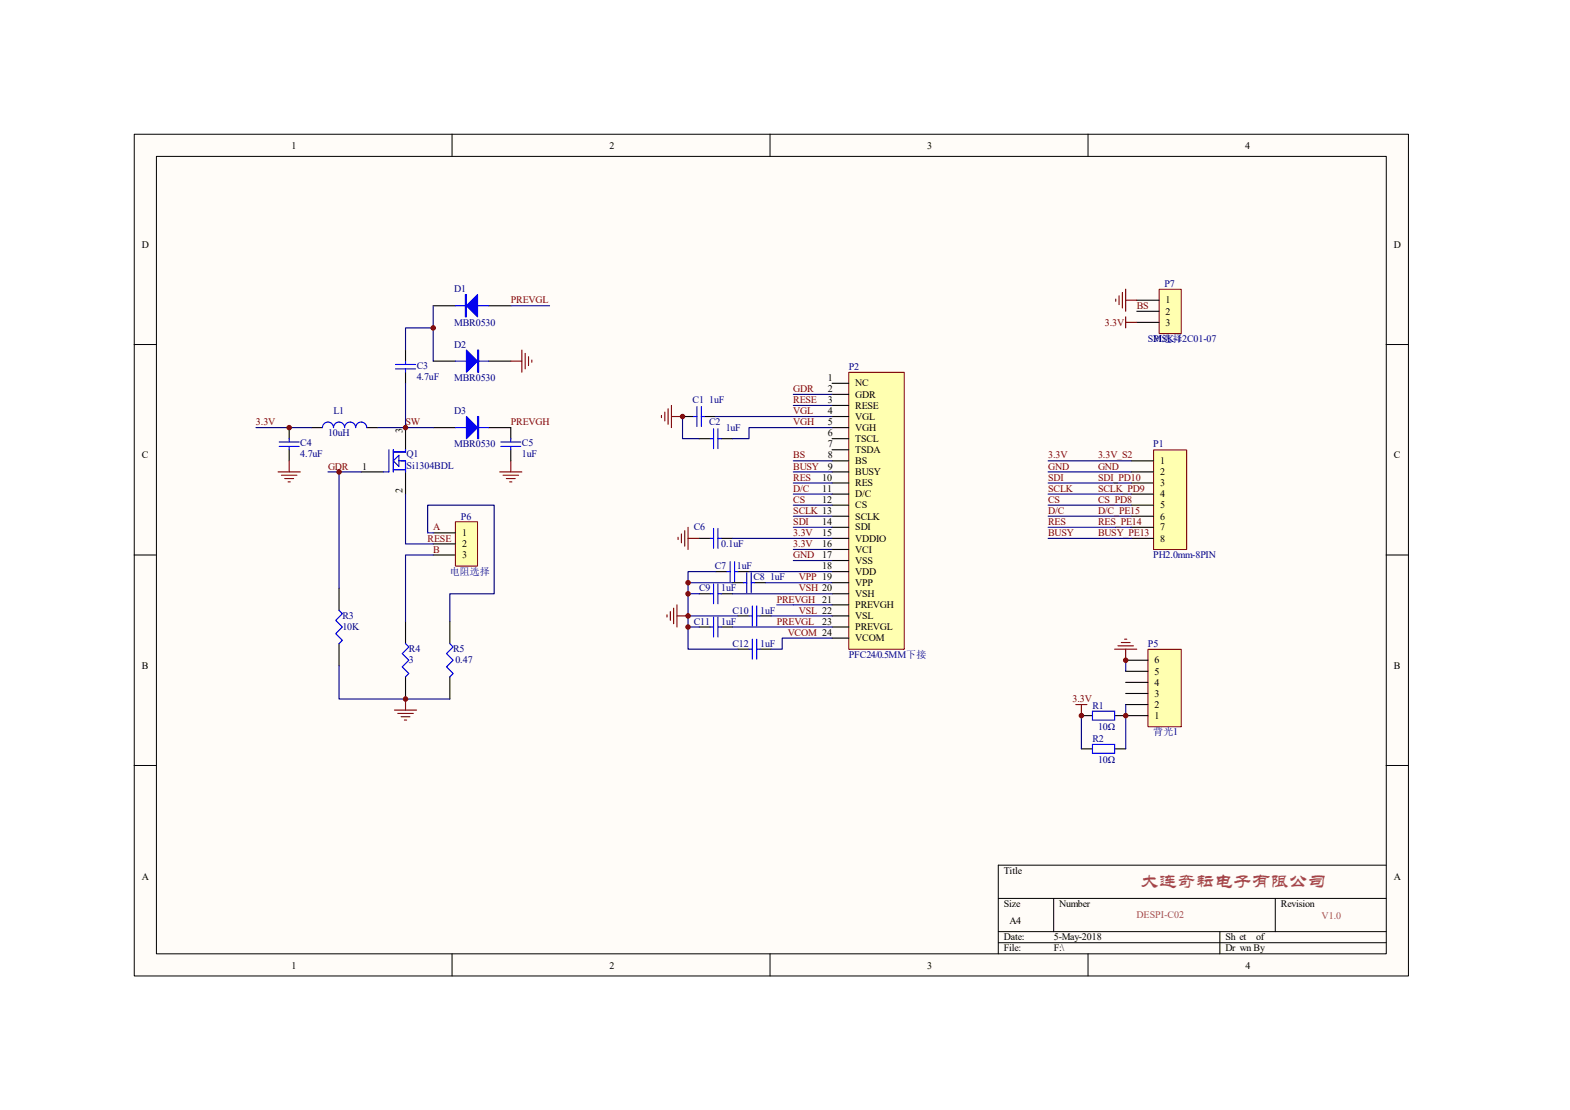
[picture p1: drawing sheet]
<svg xmlns="http://www.w3.org/2000/svg" width="297mm" height="210mm" viewBox="0 0 297 210" stroke-linecap="round" stroke-linejoin="round" font-family="sans-serif">
<path d="M25.4 25.4h241v159.3h-241z" fill="#fffcf8"/>
<g fill="none" stroke="#000" stroke-width=".19">
<path d="M25.4 25.4h241v159.3h-241zM29.6 29.6h232.7v150.9h-232.7zM85.5 25.4v4.2M145.7 25.4v4.2M205.8 25.4v4.2M25.4 65.2h4.2M262.2 65.2h4.2M25.4 105h4.2M262.2 105h4.2M25.4 144.8h4.2M262.2 144.8h4.2M188.9 170h73.3"/>
<path d="M188.9 176.3h73.3M188.9 178.4h73.3M199.3 170v6.3M230.8 176.3v4.2M241.3 170v6.3M262.2 163.7h-73.3v16.8M85.5 180.5v4.2M145.7 180.5v4.2M205.8 180.5v4.2"/>
</g>
<g fill="none" stroke="#000" stroke-width=".21">
<path d="M76.7 66.2v2.1M76.7 70.4v2.1M129.1 78.8h2.1M133.3 78.8h2.1M54.7 80.9v2.1M54.7 85.1v2.1M96.6 80.9v2.1M96.6 85.1v2.1M132.3 83h2.1M136.5 83h2M132.3 112.3h2.1M132.3 118.6h2.1"/>
<path d="M132.3 101.9h2.1M136.5 112.3h2M136.5 118.6h2M136.5 101.9h2M138.5 110.2h2.1M139.6 116.5h2.1M142.7 110.2h2.1M143.8 116.5h2.1M139.6 122.8h2.1M143.8 122.8h2.1"/>
</g>
<g fill="none" stroke="#00f" stroke-width=".21">
<path d="M74.8 69h3.8M74.8 69.8h3.8M76.7 68.3v.7M76.7 69.8v.6M131.2 78.8h.6M131.8 76.9v3.8M132.7 78.8h.6M132.7 76.9v3.8M52.8 83.6h3.8M52.8 84.5h3.8M54.7 83v.6M54.7 84.5v.6"/>
<path d="M94.7 83.6h3.8M94.7 84.5h3.8M96.6 83v.6M96.6 84.5v.6M134.4 83h.6M135 81.1v3.8M135 100v3.8M135.8 83h.7M135.8 81.1v3.8M135.8 100v3.8M134.4 112.3h.6M134.4 118.6h.6"/>
<path d="M134.4 101.9h.6M135 110.5v3.7M135 116.7v3.8M135.8 110.5v3.7M135.8 116.7v3.8M135.8 112.3h.7M135.8 118.6h.7M135.8 101.9h.7M140.6 110.2h.7M141.3 108.4v3.7M141.7 116.5h.6M142.1 110.2h.6"/>
<path d="M142.1 108.4v3.7M142.3 114.6v3.8M143.2 116.5h.6M143.2 114.6v3.8M141.7 122.8h.6M142.3 120.9v3.8M143.2 120.9v3.8M143.2 122.8h.6"/>
</g>
<path d="M125.1 78.6v.4M125.8 78v1.6M126.4 77.3v3M127 76.7v4.2M127 78.8h2.1" fill="none" stroke="#800000" stroke-width=".21"/>
<path d="M160.6 70.5h10.5v52.4h-10.5z" fill="#ffffb0"/>
<path d="M160.6 70.4h10.5v52.5h-10.5z" fill="none" stroke="#800000" stroke-width=".19"/>
<g fill="none" stroke="#000" stroke-width=".21">
<path d="M82 57.8h4.1M92.4 57.8h4.2M82 68.3h4.1M92.4 68.3h4.2M157.4 78.8h3.2M157.4 76.7h3.2M157.4 74.6h3.2M157.4 72.5h3.2M58.9 80.9h2.1M68.3 89.3h4.2M69.4 80.9h2.1M76.7 80.9v4.2"/>
<path d="M76.7 89.3v4.2M82 80.9h4.1M92.4 80.9h4.2M157.4 99.8h3.2M157.4 97.7h3.2M157.4 95.6h3.2M157.4 93.5h3.2M157.4 91.4h3.2M157.4 89.3h3.2M157.4 87.2h3.2M157.4 85.1h3.2M157.4 83h3.2"/>
<path d="M157.4 80.9h3.2M64.1 111.3v4.2M76.7 117.6v4.2M135.4 108.2h2.1M139.6 108.2h2.1M157.4 118.6h3.2M157.4 116.5h3.2M157.4 114.4h3.2M157.4 112.3h3.2M157.4 110.2h3.2M157.4 108.2h3.2M157.4 106.1h3.2"/>
<path d="M157.4 104h3.2M157.4 101.9h3.2M64.1 121.8v4.2M76.7 128.1v4.2M157.4 120.7h3.2"/>
</g>
<g fill="none" stroke="#000080" stroke-width=".21">
<path d="M82 57.8v10.5M96.6 57.8h7.4M76.7 72.5v8.4M82 62h-5.3v4.2M129.1 78.8v4.2h3.2M135.4 78.8h22M150.1 74.6h7.3M150.1 76.7h7.3M48.4 80.9h10.5M62 89.3h6.3M71.5 80.9h10.5M157.4 80.9h-15.7v2.1h-3.2"/>
<path d="M130.2 116.5h9.4M130.2 110.2h8.3M135.4 108.2h-5.2v14.6h9.4M138.5 101.9h18.9M138.5 112.3h18.9M138.5 118.6h18.9M141.7 108.2h15.7M144.8 110.2h12.6M145.9 116.5h11.5M150.1 104h7.3M150.1 106.1h7.3M150.1 114.4h7.3"/>
<path d="M157.4 120.7h-9.4v2.1h-2.1"/>
</g>
<g fill="none" stroke="#800000" stroke-width=".21">
<path d="M96.6 68.3h2.1M98.7 66.2v4.2M99.4 66.9v2.9M100 67.5v1.7M100.6 68.1v.4M52.6 89.3h4.2M53.2 89.9h3M53.9 90.5h1.6M54.5 91.2h.4M54.7 87.2v2.1M94.5 89.3h4.2M95.2 89.9h2.9"/>
<path d="M95.8 90.5h1.7M96.4 91.2h.4M96.6 87.2v2.1M130.2 99.8v4.2M126.2 116.3v.4M126.8 115.7v1.7M127.4 115.1v2.9M128.1 114.4v4.2M128.1 116.5h2.1M128.3 101.7v.4M128.9 101v1.7M129.5 100.4v2.9"/>
<path d="M130.2 101.9h2.1M74.6 134.4h4.2M75.3 135h2.9M75.9 135.6h1.7M76.5 136.2h.4M76.7 132.3v2.1"/>
</g>
<g fill="none" stroke="#00f" stroke-width=".21">
<path d="M86.1 57.8h6.3M86.1 68.3h6.3M61 80.9a1.05 1.05 0 0 1 1-1 1.05 1.05 0 0 1 1.1 1 1.05 1.05 0 0 1 1-1 1.05 1.05 0 0 1 1.1 1 1.05 1.05 0 0 1 1-1 1.05 1.05 0 0 1 1.1 1 1.05 1.05 0 0 1 1-1 1.05 1.05 0 0 1 1.1 1M73.6 85.1v4.2h-1.1M74.4 85.1v4.2M74.4 88.9h2.3M74.4 87.2l1.1-1.1v2.1zM75.5 87.2h1.2v2.1M76.7 85.1v.4h-2.3M86.1 80.9h6.3M64.1 115.5l.7 .6-1.3 1.3 1.3 1.2-1.3 1.3 1.3 1.2-.7 .7M137.5 108.2h.6"/>
<path d="M138.1 106.3v3.7M139 108.2h.6M139 106.3v3.7M76.7 121.8l.6 .6-1.2 1.3 1.2 1.2-1.2 1.3 1.2 1.2-.6 .7"/>
</g>
<g fill="#00f" stroke="#00f" stroke-width=".21">
<path d="M88.2 78.8l2.1 2.1-2.1 2.1z"/>
<path d="M88.2 66.2l2.1 2.1-2.1 2.1z"/>
<path d="M90.3 55.8v4.1l-2.1-2.1z"/>
<path d="M90.3 78.8h.3v4.2h-.3z" fill-rule="evenodd"/>
<path d="M90.3 66.2h.3v4.2h-.3z" fill-rule="evenodd"/>
<path d="M88 55.8h.2v4.1h-.2z" fill-rule="evenodd"/>
</g>
<path d="M86.2 98.8h4.1v8.3h-4.1z" fill="#ffffb0"/>
<path d="M86.1 98.7h4.2v8.4h-4.2z" fill="none" stroke="#800000" stroke-width=".19"/>
<path d="M82 100.8h4.1M82 102.9h4.1M82 105h4.1M85.1 117.6v4.2M85.1 128.1v4.2" fill="none" stroke="#000" stroke-width=".21"/>
<path d="M64.1 89.3v22M76.7 93.5v9.4h5.3M150.1 89.3h7.3M150.1 91.4h7.3M150.1 93.5h7.3M150.1 95.6h7.3M150.1 97.7h7.3M150.1 99.8h7.3M80.9 100.8v-5.2h12.6v16.7h-8.4v5.3M82 105h-5.3v12.6M64.1 126v6.3h21" fill="none" stroke="#000080" stroke-width=".21"/>
<path d="M85.1 121.8l.6 .6-1.2 1.3 1.2 1.2-1.2 1.3 1.2 1.2-.6 .7" fill="none" stroke="#00f" stroke-width=".21"/>
<path d="M217.2 122.9h6.3v14.6h-6.3z" fill="#ffffb0"/>
<path d="M217.2 122.9h6.3v14.6h-6.3z" fill="none" stroke="#800000" stroke-width=".19"/>
<path d="M204.6 135.4h2.1M210.9 135.4h6.3M213 133.3h4.2M213 131.2h4.2M213 129.1h4.2M213 127h4.2M213 124.9h4.2" fill="none" stroke="#000" stroke-width=".21"/>
<path d="M150.1 87.2h7.3M213 124.9v2.1" fill="none" stroke="#000080" stroke-width=".21"/>
<path d="M203.5 133.3h2.1M204.6 133.3v2.1M210.9 122.8h4.2M211.5 122.2h2.9M212.1 121.6h1.7M212.7 120.9h.5M213 122.8v2.1" fill="none" stroke="#800000" stroke-width=".21"/>
<path d="M206.7 134.6h4.2v1.6h-4.2z" fill="none" stroke="#00f" stroke-width=".21"/>
<path d="M219.3 54.8h4.2v8.3h-4.2z" fill="#ffffb0"/>
<path d="M219.3 54.7h4.2v8.4h-4.2z" fill="none" stroke="#800000" stroke-width=".19"/>
<path d="M215.1 56.8h4.1M215.1 58.9h4.1M215.1 61h4.1M204.6 141.7h2.1M210.9 141.7h2.1" fill="none" stroke="#000" stroke-width=".21"/>
<path d="M206.7 140.9h4.2v1.6h-4.2z" fill="none" stroke="#00f" stroke-width=".21"/>
<path d="M204.6 135.4v6.3M213 133.3v8.4" fill="none" stroke="#000080" stroke-width=".21"/>
<path d="M211.1 56.6v.4M211.7 56v1.6M212.3 55.3v3M213 54.7v4.2M213 59.9v2.1M213 56.8h2.1M213 61h2.1" fill="none" stroke="#800000" stroke-width=".21"/>
<path d="M218.3 85.2h6.2v18.8h-6.2z" fill="#ffffb0"/>
<path d="M218.2 85.1h6.3v18.9h-6.3z" fill="none" stroke="#800000" stroke-width=".19"/>
<path d="M214 87.2h4.2M214 89.3h4.2M214 91.4h4.2M214 93.5h4.2M214 95.6h4.2M214 97.7h4.2M214 99.8h4.2M214 101.9h4.2" fill="none" stroke="#000" stroke-width=".21"/>
<path d="M198.3 87.2h15.7M198.3 89.3h15.7M198.3 91.4h15.7M198.3 93.5h15.7M198.3 95.6h15.7M198.3 97.7h15.7M198.3 99.8h15.7M198.3 101.9h15.7" fill="none" stroke="#000080" stroke-width=".21"/>
<path d="M80.9 100.8h1.1M130.2 118.6h2.1M130.2 112.3h2.1M146.9 114.4h3.2" fill="none" stroke="#00f" stroke-width=".21"/>
<g fill="#800000" stroke="#800000" stroke-width=".19">
<circle cx="130.2" cy="118.6" r=".42"/>
<circle cx="130.2" cy="112.3" r=".42"/>
<circle cx="129.1" cy="78.8" r=".42"/>
<circle cx="54.7" cy="80.9" r=".42"/>
<circle cx="130.2" cy="116.5" r=".42"/>
<circle cx="76.7" cy="80.9" r=".42"/>
<circle cx="76.7" cy="132.3" r=".42"/>
<circle cx="82" cy="62" r=".42"/>
<circle cx="130.2" cy="110.2" r=".42"/>
<circle cx="64.1" cy="89.3" r=".42"/>
<circle cx="213" cy="135.4" r=".42"/>
<circle cx="213" cy="124.9" r=".42"/>
<circle cx="204.6" cy="135.4" r=".42"/>
</g>
<text font-size="3.5" fill="#aa4055" x="215.7" y="167.8">大连奇耘电子有限公司</text>
<g font-size="1.9">
<text x="55.1" y="28.3">1</text>
<text x="115.3" y="28.3">2</text>
<text x="175.4" y="28.3">3</text>
<text x="235.6" y="28.3">4</text>
<text x="26.8" y="46.9">D</text>
<text x="263.7" y="46.9">D</text>
<text x="220.5" y="57.4">1</text>
<text x="220.5" y="59.5">2</text>
<text x="220.5" y="61.6">3</text>
<text x="156.6" y="76.3">3</text>
<text x="156.6" y="74.2">2</text>
<text x="156.6" y="72.1">1</text>
<text x="161.8" y="77.3">RESE</text>
<text x="161.8" y="75.2">GDR</text>
<text x="161.8" y="73.1">NC</text>
<text x="76.2" y="82" transform="rotate(-90 76.2 82)">3</text>
<text x="156.6" y="82.5">6</text>
<text x="156.6" y="80.5">5</text>
<text x="156.6" y="78.4">4</text>
<text x="161.8" y="83.6">TSCL</text>
<text x="161.8" y="81.5">VGH</text>
<text x="161.8" y="79.4">VGL</text>
<text x="26.8" y="86.7">C</text>
<text x="68.5" y="88.9">1</text>
<text x="156.6" y="88.9">9</text>
<text x="156.6" y="86.7">8</text>
<text x="156.6" y="84.7">7</text>
<text x="161.8" y="89.9">BUSY</text>
<text x="161.8" y="87.8">BS</text>
<text x="161.8" y="85.7">TSDA</text>
<text x="219.5" y="87.8">1</text>
<text x="219.5" y="89.9">2</text>
<text x="263.7" y="86.7">C</text>
<text x="76.2" y="93.3" transform="rotate(-90 76.2 93.3)">2</text>
<text x="155.5" y="95.1">12</text>
<text x="155.5" y="93">11</text>
<text x="155.5" y="90.9">10</text>
<text x="161.8" y="94.1">D/C</text>
<text x="161.8" y="92">RES</text>
<text x="219.5" y="92">3</text>
<text x="219.5" y="94.1">4</text>
<text x="87.4" y="101.4">1</text>
<text x="155.5" y="101.4">15</text>
<text x="155.5" y="99.3">14</text>
<text x="161.8" y="100.4">SDI</text>
<text x="161.8" y="98.3">SCLK</text>
<text x="161.8" y="96.2">CS</text>
<text x="219.5" y="96.2">5</text>
<text x="219.5" y="98.3">6</text>
<text x="219.5" y="100.4">7</text>
<text x="87.4" y="103.5">2</text>
<text x="87.4" y="105.6">3</text>
<text x="155.5" y="107.7">18</text>
<text x="155.5" y="105.6">17</text>
<text x="155.5" y="103.5">16</text>
<text x="161.8" y="106.7">VSS</text>
<text x="161.8" y="104.6">VCI</text>
<text x="161.8" y="102.5">VDDIO</text>
<text x="219.5" y="102.5">8</text>
<text x="161.8" y="112.9">VSH</text>
<text x="161.8" y="110.9">VPP</text>
<text x="161.8" y="108.8">VDD</text>
<text x="155.5" y="118.2">23</text>
<text x="161.8" y="119.3">PREVGL</text>
<text x="161.8" y="117.1">VSL</text>
<text x="161.8" y="115.1">PREVGH</text>
<text x="161.8" y="121.3">VCOM</text>
<text x="218.4" y="125.5">6</text>
<text x="26.8" y="126.6">B</text>
<text x="218.4" y="131.8">3</text>
<text x="218.4" y="129.7">4</text>
<text x="218.4" y="127.6">5</text>
<text x="263.7" y="126.6">B</text>
<text x="218.4" y="136">1</text>
<text x="218.4" y="133.9">2</text>
<text x="26.8" y="166.4">A</text>
<text x="189.9" y="165.4">Title</text>
<text x="263.7" y="166.4">A</text>
<text x="189.9" y="171.6">Size</text>
<text x="200.4" y="171.6">Number</text>
<text x="242.3" y="171.6">Revision</text>
<text x="189.9" y="177.9">Date:</text>
<text x="191" y="174.8">A4</text>
<text x="199.4" y="177.9">5-May-2018</text>
<text x="231.8" y="177.9">Sh et</text>
<text x="237.6" y="177.9">of</text>
<text x="55.1" y="183.4">1</text>
<text x="115.3" y="183.4">2</text>
<text x="175.4" y="183.4">3</text>
<text x="189.9" y="180">File:</text>
<text x="199.4" y="180">F:\</text>
<text x="231.8" y="180">Dr wn By</text>
<text x="235.6" y="183.4">4</text>
</g>
<g font-size="1.9" fill="#000080">
<text x="85.9" y="55.3">D1</text>
<text x="220.3" y="54.3">P7</text>
<text x="85.9" y="65.8">D2</text>
<text x="85.9" y="61.6">MBR0530</text>
<text x="217.2" y="64.7">SPI选择</text>
<text x="218.2" y="64.7">MSK-12C01-07</text>
<text x="78.8" y="69.8">C3</text>
<text x="78.8" y="71.9">4.7uF</text>
<text x="160.6" y="70">P2</text>
<text x="85.9" y="72.1">MBR0530</text>
<text x="131" y="76.3">C1 1uF</text>
<text x="62.1" y="82.5">10uH</text>
<text x="63.1" y="78.4">L1</text>
<text x="85.9" y="78.4">D3</text>
<text x="134.2" y="80.5">C2</text>
<text x="137.3" y="81.5">1uF</text>
<text x="56.8" y="84.5">C4</text>
<text x="56.8" y="86.5">4.7uF</text>
<text x="76.9" y="86.5">Q1</text>
<text x="76.9" y="88.6">Si1304BDL</text>
<text x="85.9" y="84.7">MBR0530</text>
<text x="98.7" y="84.5">C5</text>
<text x="98.7" y="86.5">1uF</text>
<text x="218.2" y="84.7">P1</text>
<text x="87.2" y="98.3">P6</text>
<text x="131.2" y="100.4">C6</text>
<text x="135.2" y="107.7">C7</text>
<text x="136.4" y="103.5">0.1uF</text>
<text x="139.4" y="107.7">1uF</text>
<text x="218.2" y="105.6">PH2.0mm-8PIN</text>
<text x="85.1" y="108.8">电阻选择</text>
<text x="132.2" y="111.9">C9</text>
<text x="136.4" y="111.9">1uF</text>
<text x="142.5" y="109.8">C8 1uF</text>
<text x="64.8" y="117.1">R3</text>
<text x="64.8" y="119.3">10K</text>
<text x="131.2" y="118.2">C11</text>
<text x="136.4" y="118.2">1uF</text>
<text x="138.6" y="116.1">C10</text>
<text x="143.8" y="116.1">1uF</text>
<text x="77.3" y="123.4">R4</text>
<text x="77.3" y="125.5">3</text>
<text x="85.7" y="123.4">R5</text>
<text x="86.1" y="125.5">0.47</text>
<text x="138.6" y="122.4">C12</text>
<text x="143.8" y="122.4">1uF</text>
<text x="160.6" y="124.5">PFC24/0.5MM下接</text>
<text x="217.2" y="122.4">P5</text>
<text x="206.7" y="134.1">R1</text>
<text x="206.7" y="140.4">R2</text>
<text x="207.7" y="138.1">10Ω</text>
<text x="218.2" y="139.1">背光1</text>
<text x="207.7" y="144.4">10Ω</text>
</g>
<g font-size="1.9" fill="#800000">
<text x="96.6" y="57.4">PREVGL</text>
<text x="215.1" y="58.5">BS</text>
<text x="209" y="61.6">3.3V</text>
<text x="150.1" y="74.2">GDR</text>
<text x="150.1" y="76.3">RESE</text>
<text x="48.4" y="80.5">3.3V</text>
<text x="76.7" y="80.5">SW</text>
<text x="96.6" y="80.5">PREVGH</text>
<text x="150.1" y="78.4">VGL</text>
<text x="150.1" y="80.5">VGH</text>
<text x="62.1" y="88.9">GDR</text>
<text x="150.1" y="88.9">BUSY</text>
<text x="150.1" y="86.7">BS</text>
<text x="198.3" y="86.7">3.3V</text>
<text x="198.3" y="88.9">GND</text>
<text x="207.7" y="86.7">3.3V_S2</text>
<text x="207.7" y="88.9">GND</text>
<text x="150.1" y="90.9">RES</text>
<text x="150.1" y="93">D/C</text>
<text x="150.1" y="95.1">CS</text>
<text x="198.3" y="90.9">SDI</text>
<text x="198.3" y="93">SCLK</text>
<text x="198.3" y="95.1">CS</text>
<text x="207.7" y="90.9">SDI_PD10</text>
<text x="207.7" y="93">SCLK_PD9</text>
<text x="207.7" y="95.1">CS_PD8</text>
<text x="82" y="100.4">A</text>
<text x="150.1" y="97.2">SCLK 13</text>
<text x="150.1" y="99.3">SDI</text>
<text x="150.1" y="101.4">3.3V</text>
<text x="198.3" y="97.2">D/C</text>
<text x="198.3" y="99.3">RES</text>
<text x="198.3" y="101.4">BUSY</text>
<text x="207.7" y="97.2">D/C_PE15</text>
<text x="207.7" y="99.3">RES_PE14</text>
<text x="207.7" y="101.4">BUSY_PE13</text>
<text x="80.9" y="102.5">RESE</text>
<text x="82" y="104.6">B</text>
<text x="150.1" y="103.5">3.3V</text>
<text x="150.1" y="105.6">GND</text>
<text x="151.1" y="109.8">VPP 19</text>
<text x="151.1" y="111.9">VSH 20</text>
<text x="146.9" y="114">PREVGH 21</text>
<text x="146.9" y="118.2">PREVGL</text>
<text x="151.1" y="116.1">VSL 22</text>
<text x="149" y="120.3">VCOM 24</text>
<text x="202.9" y="132.8">3.3V</text>
</g>
<g font-size="1.9" fill="#aa4055">
<text x="215" y="173.7">DESPI-C02</text>
<text x="250" y="173.8">V1.0</text>
</g>
</svg>
